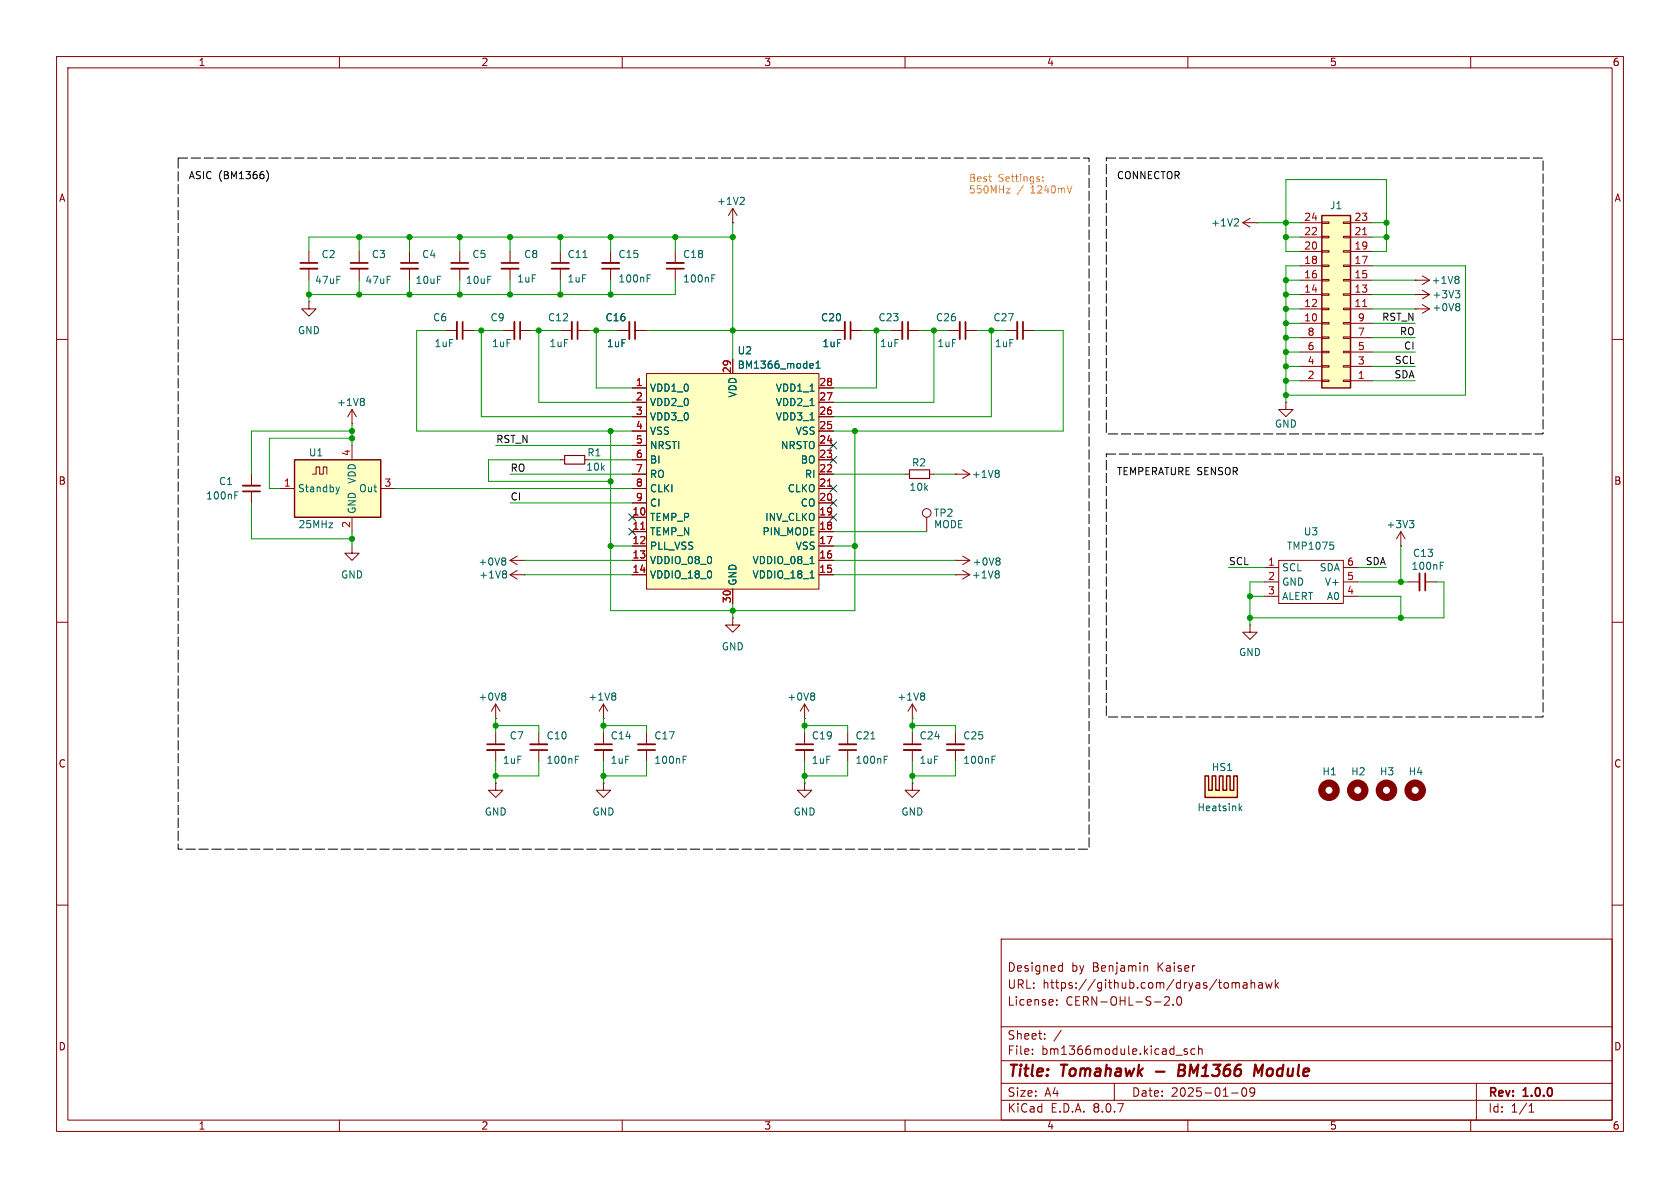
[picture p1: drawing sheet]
<svg xmlns="http://www.w3.org/2000/svg" width="297mm" height="210mm" viewBox="0 0 297 210" stroke-linecap="round" stroke-linejoin="round" font-family="sans-serif">
<g fill="none" stroke="#840000" stroke-width=".18">
<path d="M10 10h277v190h-277zM12 12h273v186h-273zM60 10v2M110 10v2M160 10v2M210 10v2M260 10v2M219.7 39.4h2.5M219.7 39.4l1.3 .7M221 38.6l-1.3 .8M222.2 39.4h.1M99.1 58.4h2"/>
<path d="M99.1 44.5v2M99.1 47.5v2M102.1 58.4h2M10 60h2M285 60h2M168.9 99.1h.1M168.9 99.1h2.5M170.2 98.3l1.2 .8M171.4 99.1l-1.2 .7M10 110h2M129.5 109.2v1.3h1.3l-1.3 1.3-1.2-1.3h1.2M129.5 109.2h.1"/>
<path d="M168.9 101.6h.1M168.9 101.6h2.5M170.2 100.8l1.2 .8M171.4 101.6l-1.2 .8M285 110h2M95.2 129.5v2.1M95.2 132.6v2M106.7 127h.1M106.7 124.5l.7 1.2M106.7 124.5v2.5M106.7 129.5v2.1M106.7 132.6v2"/>
<path d="M106.7 124.5l-.8 1.2M142.2 138.4v1.3h1.3l-1.3 1.3-1.2-1.3h1.2M142.2 138.4h.1M142.2 127h.1M142.2 124.5v2.5M142.2 129.5v2.1M142.2 132.6v2M142.2 124.5l-.7 1.2M142.2 124.5l.8 1.2M149.9 129.5v2.1M149.9 132.6v2M161.3 127h.1"/>
<path d="M161.3 138.4v1.3h1.3l-1.3 1.3-1.3-1.3h1.3M161.3 138.4h.1M161.3 124.5l.8 1.2M161.3 124.5v2.5M161.3 129.5v2.1M161.3 132.6v2M161.3 124.5l-.8 1.2M168.9 129.5v2.1M168.9 132.6v2M10 160h2M177 166h108v32h-108zM186.8 177.6v.1"/>
<path d="M186.8 176.8v.1M187.4 170.7l.4 .1M187.8 170.2v1.5M187.8 171.6l-.4 .1M202.5 170.7h.2l.2 .2v.8M205.9 176.3l.6-.1 .2 .1v.3l-.9 1.1h.9M207.4 177.6v.1M208.2 176.3l.2-.1a.81 .81 0 0 1 .6 .6 .81 .81 0 0 1-.3 .8l-.2 .1a.81 .81 0 0 1-.3-1.4zM217.8 173.7v1M217.8 173.8l.4-.1 .3 .2M218.5 173.9l.2-.2 .3 .1 .1 .9M218.5 173.9v.8"/>
<path d="M219.8 173.8h.6l.1 .9M220.5 174.1h-.5a.29 .29 0 0 0-.3 .3 .29 .29 0 0 0 .3 .3l.5-.1M221.2 173.8l.2-.1 .3 .1 .1 .9M221.2 173.2v1.5M222.5 173.8h.6l.1 .9M223.2 174.1h-.5a.29 .29 0 0 0-.2 .3 .29 .29 0 0 0 .2 .3l.5-.1M223.7 173.7l.3 1 .3-.7 .3 .7 .3-1M225.5 173.2v1.5M225.6 174.1l.4 .6M226 173.7l-.5 .6M285 160h2M60 198v2"/>
<path d="M110 198v2M160 198v2M177 194.5h108M177 191.5h108M177 187.5h108M177 181.5h108M182.5 186.3v.1M182.5 185.5v.1M184.7 183.6v.1M184.7 182.8v.1M187.6 182.1l-1.3 2M197 191.5v3"/>
<path d="M207.9 186.5h1.1M209.9 185.5l-.4-.1-.2 .2 .1 .2 .5 .2v.3h-.6M210 198v2M211.2 185.5l-.4-.1-.3 .3v.4l.2 .2h.5M211.9 185.5l.2-.1 .4 .1v.9M211.9 184.9v1.5M217.7 193.2h1.2M219.7 192.4l.2-.1a.81 .81 0 0 1 .6 .6 .81 .81 0 0 1-.3 .8l-.2 .1a.81 .81 0 0 1-.3-1.4zM221.8 192.9l-.3 .3h-.3l-.2-.3 .1-.5 .4-.1 .2 .1a.99 .99 0 0 1-.3 1.4h-.3M260 198v2M261 191.5v6.5M270.3 196.6h.9"/>
<path d="M270.3 195.5l.4-.4v1.5"/>
</g>
<path d="M204.3 189.4h1.6M208.4 189.2h.7M209.1 189.2l.2 .1M209.2 188.2h-.7l-.2 2 .9-.1M209.3 189.1l-.2 .1M221.7 190.2l.2-2 .5 1.4 .9-1.4-.3 2" fill="none" stroke="#840000" stroke-width=".4"/>
<path d="M97.5 47.5h3.1M101.1 56.9v3M93.7 131.6h3.1M105.2 132.6h3M140.7 132.6h3.1M148.3 131.6h3.1M159.8 132.6h3M167.4 131.6h3" fill="none" stroke="#840000" stroke-width=".33"/>
<path d="M97.5 46.5h3.1M102.1 56.9v3M93.7 132.6h3.1M105.2 131.6h3M140.7 131.6h3.1M148.3 132.6h3.1M159.8 131.6h3M167.4 132.6h3" fill="none" stroke="#840000" stroke-width=".3"/>
<g fill="none" stroke="#006464" stroke-width=".18">
<path d="M218.7 38.7l.3 .2-.1 .3-.7 .7h.8M103.1 45.5h.7M176.6 98.6l.2 .3-.2 .3 .2 .2v.3l-.2 .2M176.4 100.9l.3 .3-.3 .3 .3 .2v.2l-.3 .3M101.7 134.3h.4M101.7 133.7h.6M108.6 122.5l.3 .2-.3 .3 .3 .3v.2l-.3 .3M143.8 122.5l.2 .2-.2 .3 .2 .3v.2l-.2 .3M154 130.6h.7M156.3 134.3h.4M156.3 133.7h.6M163.2 122.5l.3 .2-.3 .3 .3 .3v.2l-.3 .3"/>
<path d="M175.4 134.3h.4M175.4 133.7h.6"/>
</g>
<path d="M233.7 38.1h5.1v30.5h-5.1z" fill="#ffffc2"/>
<g fill="none" stroke="#840000" stroke-width=".18">
<path d="M229.9 39.4h3.8M233.7 39.2h1.2v.3h-1.2zM237.5 39.2h1.3v.3h-1.3zM238.8 39.4h3.8M81.3 44.5v2M81.3 47.5v2M90.2 44.5v2M90.2 47.5v2M147.3 58.4h2.1M150.4 58.4h2M157.5 58.4h2M160.5 58.4h2.1"/>
<path d="M167.6 58.4h2.1M170.7 58.4h2M177.8 58.4h2M180.8 58.4h2.1M229.9 57.2h3.8M229.9 54.6h3.8M229.9 52.1h3.8M229.9 49.5h3.8M229.9 47h3.8M229.9 44.5h3.8M229.9 41.9h3.8M229.9 59.7h3.8"/>
<path d="M233.7 41.8h1.2v.2h-1.2zM233.7 44.3h1.2v.3h-1.2zM233.7 46.9h1.2v.2h-1.2zM233.7 49.4h1.2v.3h-1.2zM233.7 51.9h1.2v.3h-1.2zM233.7 54.5h1.2v.2h-1.2zM233.7 57h1.2v.3h-1.2zM233.7 59.6h1.2v.2h-1.2zM237.5 41.8h1.3v.2h-1.3zM237.5 44.3h1.3v.3h-1.3zM237.5 46.9h1.3v.2h-1.3zM237.5 49.4h1.3v.3h-1.3z"/>
<path d="M237.5 51.9h1.3v.3h-1.3zM237.5 54.5h1.3v.2h-1.3zM237.5 57h1.3v.3h-1.3zM237.5 59.6h1.3v.2h-1.3zM238.8 57.2h3.8M238.8 54.6h3.8M238.8 52.1h3.8M238.8 49.5h3.8M238.8 47h3.8M238.8 44.5h3.8M238.8 41.9h3.8M238.8 59.7h3.8"/>
<path d="M250.2 49.5h.1M250.2 52.1h.1M250.2 54.6h.1M250.2 54.6h2.5M250.2 52.1h2.5M250.2 49.5h2.5M251.5 48.8l1.2 .7M251.5 51.3l1.2 .8M251.5 53.8l1.2 .8M252.7 49.5l-1.2 .8M252.7 52.1l-1.2 .7M252.7 54.6l-1.2 .8"/>
<path d="M227.3 71.1v1.3h1.3l-1.3 1.3-1.2-1.3h1.2M227.3 71.1h.1M229.9 67.3h3.8M229.9 64.8h3.8M229.9 62.2h3.8M233.7 62.1h1.2v.3h-1.2zM233.7 64.6h1.2v.3h-1.2zM233.7 67.2h1.2v.2h-1.2zM237.5 62.1h1.3v.3h-1.3zM237.5 64.6h1.3v.3h-1.3zM237.5 67.2h1.3v.2h-1.3zM238.8 67.3h3.8"/>
<path d="M238.8 64.8h3.8M238.8 62.2h3.8M87.6 129.5v2.1M87.6 132.6v2"/>
</g>
<path d="M233.7 38.1h5.1v30.5h-5.1z" fill="none" stroke="#840000" stroke-width=".25"/>
<path d="M240.9 54.2h.7M240.9 41.5h.7" fill="none" stroke="#a90000" stroke-width=".18"/>
<path d="M257.3 51.4h.8l-.4 .5M257.7 48.8l.2 .3-.2 .3 .2 .2v.3l-.2 .2M257.8 51.9l.3 .2v.3l-.3 .2M257.8 53.7l.3 .2-.3 .3 .3 .3v.2l-.3 .2" fill="none" stroke="#006464" stroke-width=".18"/>
<path d="M79.8 47.5h3M88.6 47.5h3.1M149.4 56.9v3M159.5 56.9v3M169.7 56.9v3M179.8 56.9v3M86.1 132.6h3.1" fill="none" stroke="#840000" stroke-width=".33"/>
<path d="M79.8 46.5h3M88.6 46.5h3.1M150.4 56.9v3M160.5 56.9v3M170.7 56.9v3M180.8 56.9v3M86.1 131.6h3.1" fill="none" stroke="#840000" stroke-width=".3"/>
<path d="M114.3 66h30.5v38.1h-30.5z" fill="#ffffc2"/>
<g fill="none" stroke="#840000" stroke-width=".18">
<path d="M107.9 44.5v2M107.9 47.5v2M119.4 44.5v2M119.4 47.5v2M111.8 68.6h2.5M111.8 71.1h2.5M111.8 78.7h2.5M111.8 76.2h2.5M111.8 73.7h2.5M114.3 66h30.5v38.1h-30.5zM129.5 63.5v2.5M144.8 68.6h2.5"/>
<path d="M144.8 71.1h2.5M144.8 78.7h2.5M144.8 76.2h2.5M144.8 73.7h2.5M44.4 83.8v2.1M44.4 86.9v2M62.2 96.5v1.3h1.3l-1.3 1.3-1.2-1.3h1.2M99.1 81.3h.7M111.8 91.4h2.5M111.8 94h2.5M111.8 96.5h2.5M111.8 99.1h2.5"/>
<path d="M111.8 88.9h2.5M111.8 86.4h2.5M111.8 83.8h2.5M111.8 81.3h2.5M144.8 91.4h2.5M144.8 94h2.5M144.8 96.5h2.5M144.8 99.1h2.5M144.8 88.9h2.5M144.8 86.4h2.5M144.8 83.8h2.5M144.8 81.3h2.5"/>
<path d="M111.8 101.6h2.5M129.5 104.1v2.6M144.8 101.6h2.5M87.6 138.4v1.3h1.3l-1.3 1.3-1.2-1.3h1.2M87.6 138.4h.1M106.7 138.4v1.3h1.2l-1.2 1.3-1.3-1.3h1.3M106.7 138.4h.1"/>
</g>
<path d="M113.3 93.6h.7M146.3 85.9h.7" fill="none" stroke="#a90000" stroke-width=".18"/>
<path d="M114.4 49.2h.4M114.4 48.6h.6M125.8 49.2h.5M125.8 48.6h.6M143.4 64.2l.3 .1 .1 .3-.6 .1M143.7 65l-.3 .1M144.3 65.1h.7M144.3 64.2l.3-.4v1.3M41.5 87.5h.4M41.5 86.9h.6M143.2 99.6h.7M143.2 102.2h.7" fill="none" stroke="#006464" stroke-width=".18"/>
<path d="M106.4 46.5h3.1M117.9 46.5h3M42.9 85.9h3.1" fill="none" stroke="#840000" stroke-width=".33"/>
<path d="M106.4 47.5h3.1M117.9 47.5h3M42.9 86.9h3.1" fill="none" stroke="#840000" stroke-width=".3"/>
<path d="M99.8 80.5h3.6v1.5h-3.6z" fill="none" stroke="#840000" stroke-width=".2"/>
<path d="M52.1 81.3h15.2v10.1h-15.2z" fill="#ffffc2"/>
<path d="M52.1 81.3h15.2v10.1h-15.2z" fill="none" stroke="#840000" stroke-width=".25"/>
<g fill="none" stroke="#840000" stroke-width=".18">
<path d="M129.5 39.4h.1M129.5 36.8l-.7 1.3M129.5 36.8v2.6M129.5 36.8l.8 1.3M54.6 53.3v1.3h1.3l-1.3 1.3-1.3-1.3h1.3M54.6 53.3h.1M54.6 44.5v2M54.6 47.5v2M63.5 44.5v2M63.5 47.5v2M72.4 44.5v2M72.4 47.5v2"/>
<path d="M78.7 58.4h2.1M81.8 58.4h2M88.9 58.4h2M91.9 58.4h2.1M109.2 58.4h2.1M112.3 58.4h2M62.2 74.9h.1M62.2 72.4v2.5M62.2 78.7v2.6M62.2 72.4l.8 1.3M62.2 72.4l-.7 1.3M49.5 86.4h2.6"/>
<path d="M55.2 83.8h.7v-1.2h.6v1.2h.6v-1.2h.7v1.2M62.2 91.4v2.6M67.3 86.4h2.5M90.2 99.1l1.2 .7M90.2 99.1h2.5M91.4 98.3l-1.2 .8M92.7 99.1h.1M160 83.8h.8M164.3 83.8h.8M90.2 101.6h2.5M90.2 101.6l1.2 .8M91.4 100.8l-1.2 .8"/>
<path d="M92.7 101.6h.1M248.9 102.9h2.1M252 102.9h2M87.6 127h.1M87.6 124.5l-.7 1.2M87.6 124.5v2.5M87.6 124.5l.8 1.2M114.3 129.5v2.1M114.3 132.6v2"/>
</g>
<path d="M131.3 34.9l.3 .2-.1 .3-.7 .7h.8M64.2 70.4l.2 .3-.2 .3 .2 .2v.3l-.2 .2M59.4 86.1l.3 .8M59.7 86.9l-.1 .3M60 86.1l-.3 .8M89.2 98.6l.2 .3-.2 .3 .2 .2v.3l-.2 .2M254.6 100h.4M254.6 99.4h.6M89.3 100.9l.3 .3-.3 .3 .3 .2v.2l-.3 .3M89.2 122.5l.2 .2-.2 .3 .2 .3v.2l-.2 .3M120.8 134.3h.4M120.8 133.7h.6" fill="none" stroke="#006464" stroke-width=".18"/>
<g fill="none" stroke="#840000" stroke-width="1.3">
<circle cx="234.9" cy="139.7" r="1.27"/>
<circle cx="240" cy="139.7" r="1.27"/>
<circle cx="245.1" cy="139.7" r="1.27"/>
<circle cx="250.2" cy="139.7" r="1.27"/>
</g>
<path d="M53.1 47.5h3M62 47.5h3M70.9 47.5h3M80.8 56.9v3M90.9 56.9v3M111.3 56.9v3M251 101.3v3.1M112.8 131.6h3" fill="none" stroke="#840000" stroke-width=".33"/>
<path d="M53.1 46.5h3M62 46.5h3M70.9 46.5h3M81.8 56.9v3M91.9 56.9v3M112.3 56.9v3M252 101.3v3.1M112.8 132.6h3" fill="none" stroke="#840000" stroke-width=".3"/>
<path d="M160.8 83.1h3.5v1.5h-3.5z" fill="none" stroke="#840000" stroke-width=".2"/>
<g fill="#ffffc2">
<path d="M213 137.2h.7v2.5h.6v-2.5h.6v2.5h.7l-.7 1.3h-1.9z"/>
<path d="M215.6 137.2h.6v2.5h.6v-2.5h.7v2.5h.6v-2.5h.6v3.8h-3.8l.7-1.3z"/>
</g>
<path d="M213 137.2h.7v2.5h.6v-2.5h.6v2.5h.7v-2.5h.6v2.5h.6v-2.5h.7v2.5h.6v-2.5h.6v3.8h-5.7z" fill="none" stroke="#840000" stroke-width=".25"/>
<g fill="none" stroke="#006464" stroke-width=".18">
<path d="M143.4 64.2l.3 .1 .1 .3-.6 .1M143.7 65l-.3 .1M144.3 65.1h.7M144.3 64.2l.3-.4v1.3M143.2 99.6h.7M176.4 83.1l.3 .3-.3 .3 .3 .2v.3l-.3 .2M235.1 95.8h.6M235.6 96.3l.2 .3v.3l-.2 .2M249.2 92h.7l-.4 .5M249.7 92.5l.2 .2v.3l-.2 .3M143.2 102.2h.7M219.2 142.8l.4 .5"/>
<path d="M219.6 142.5l-.5 .5"/>
</g>
<g fill="none" stroke="#840000" stroke-width=".18">
<path d="M109.2 58.4h2.1M112.3 58.4h2M147.3 58.4h2.1M150.4 58.4h2M111.8 68.6h2.5M111.8 71.1h2.5M111.8 78.7h2.5M111.8 76.2h2.5M111.8 73.7h2.5M129.5 63.5v2.5M144.8 68.6h2.5M144.8 71.1h2.5"/>
<path d="M144.8 78.7h2.5M144.8 76.2h2.5M144.8 73.7h2.5M111.8 83.8h2.5M111.8 91.4h2.5M111.8 94h2.5M111.8 96.5h2.5M111.8 99.1h2.5M111.8 88.9h2.5M111.8 86.4h2.5M111.8 81.3h2.5M144.8 83.8h2.5"/>
<path d="M144.8 91.4h2.5M144.8 94h2.5M144.8 96.5h2.5M144.8 99.1h2.5M144.8 88.9h2.5M144.8 86.4h2.5M144.8 81.3h2.5M163.8 91.4v2.6M168.9 83.8h.1M168.9 83.8h2.5M170.2 83.1l1.2 .7M171.4 83.8l-1.2 .8"/>
<path d="M226.1 99.1h11.4v7.6h-11.4zM247.6 96.5h.1M247.6 94l-.7 1.3M247.6 94v2.5M247.6 94l.8 1.3M111.8 101.6h2.5M129.5 104.1v2.6M144.8 101.6h2.5M221 110.5v1.3h1.2l-1.2 1.2-1.3-1.2h1.3M221 110.5h.1M223.5 100.3h2.6M223.5 102.9h2.6"/>
<path d="M223.5 105.4h2.6M237.5 100.3h2.5M237.5 102.9h2.5M237.5 105.4h2.5"/>
<circle cx="163.8" cy="90.7" r=".76"/>
</g>
<path d="M178.6 33.3l-.7 .8h.7M184.4 32v.1M184.4 31.3v.1M189.5 32.8l-.4 1.3" fill="none" stroke="#f90" stroke-width=".18"/>
<path d="M47.1 30.1a1.46 1.46 0 0 1 0 2" fill="none" stroke="#050505" stroke-width=".18"/>
<path d="M31.5 27.9h161v122.2h-161zM195.6 27.9h77.2v48.8h-77.2zM195.6 80.3h77.2v46.4h-77.2z" fill="none" stroke="#000" stroke-width=".18" stroke-dasharray="1.7 .6"/>
<g fill="none" stroke="#009600" stroke-width=".18">
<path d="M129.5 39.4v24.1M222.2 39.4h7.7M242.6 39.4h2.5M54.6 49.5v3.8M63.5 41.9v2.6M63.5 49.5v2.6M72.4 41.9v2.6M72.4 49.5v2.6M78.7 58.4h-5v17.8h38.1M81.3 41.9v2.6M81.3 49.5v2.6M83.8 58.4h5.1"/>
<path d="M85.1 58.4v15.3h26.7M90.2 41.9v2.6M90.2 49.5v2.6M94 58.4h5.1M95.2 58.4v12.7h16.6M99.1 41.9v2.6M99.1 49.5v2.6M104.1 58.4h5.1M105.4 58.4v10.2h6.4M107.9 41.9v2.6M107.9 49.5v2.6M114.3 58.4h33"/>
<path d="M119.4 49.5v2.6h-64.8M119.4 41.9v2.6M129.5 41.9h-74.9v2.6M152.4 58.4h5.1M154.9 58.4v10.2h-7.6M162.6 58.4h5M165.1 58.4v12.7h-17.8M172.7 58.4h5.1M175.3 58.4v15.3h-28M182.9 58.4h5.1v17.8h-40.7M227.3 41.9h2.6M227.3 52.1h2.6"/>
<path d="M227.3 59.7h2.6M227.3 49.5h2.6M227.3 54.6h2.6M227.3 57.2h2.6M229.9 44.5h-2.6v-12.7h17.8v12.7h-2.5M229.9 47h-2.6v24.1M242.6 41.9h2.5M242.6 52.1h7.6M242.6 59.7h7.6M242.6 49.5h7.6M242.6 47h16.5v22.9h-31.8M242.6 54.6h7.6"/>
<path d="M242.6 57.2h7.6M62.2 74.9v3.8M62.2 76.2h-17.8v7.6M62.2 77.5h-14.6v8.9h1.9M87.6 78.7h24.2M107.9 76.2v31.8h43.2v-31.8M227.3 67.3h2.6M227.3 64.8h2.6M227.3 62.2h2.6M242.6 67.3h7.6M242.6 64.8h7.6M242.6 62.2h7.6"/>
<path d="M44.4 88.9v6.4h17.8M62.2 94v2.5M69.8 86.4h42M90.2 88.9h21.6M90.2 83.8h21.6M92.7 99.1h19.1M99.1 81.3h-12.7v3.8h21.5M104.1 81.3h7.7M107.9 96.5h3.9M147.3 99.1h21.6M147.3 96.5h3.8M147.3 83.8h12.7"/>
<path d="M147.3 94h16.5M165.1 83.8h3.8M247.6 96.5v6.4M92.7 101.6h19.1M129.5 106.7v2.5M147.3 101.6h21.6M217.2 100.3h6.3M221 105.4h2.5M223.5 102.9h-2.5v7.6M240 105.4h7.6v3.8M240 100.3h5.1M240 102.9h8.9"/>
<path d="M254 102.9h1.3v6.3h-34.3M87.6 127v2.5M87.6 134.6v3.8M87.6 128.3h7.6v1.2M95.2 134.6v2.6h-7.6M106.7 127v2.5M106.7 134.6v3.8M106.7 128.3h7.6v1.2M114.3 134.6v2.6h-7.6M142.2 128.3h7.7v1.2M142.2 127v2.5M142.2 134.6v3.8"/>
<path d="M149.9 134.6v2.6h-7.7M161.3 128.3h7.6v1.2M161.3 127v2.5M161.3 134.6v3.8M168.9 134.6v2.6h-7.6"/>
</g>
<g fill="none" stroke="#000084" stroke-width=".18">
<path d="M146.7 78.1l1.2 1.2M147.9 78.1l-1.2 1.2M111.2 93.4l1.2 1.2M111.2 90.8l1.2 1.2M112.4 93.4l-1.2 1.2M112.4 90.8l-1.2 1.2M146.7 90.8l1.2 1.2M146.7 85.8l1.2 1.2M146.7 88.3l1.2 1.2M146.7 80.7l1.2 1.2M147.9 90.8l-1.2 1.2M147.9 85.8l-1.2 1.2"/>
<path d="M147.9 88.3l-1.2 1.2M147.9 80.7l-1.2 1.2"/>
</g>
<path d="M113.3 93.6h.7M146.3 85.9h.7" fill="none" stroke="#a90000" stroke-width=".18"/>
<g fill="#009600" stroke="#009600" stroke-width=".18">
<circle cx="221" cy="109.2" r=".46"/>
<circle cx="227.3" cy="67.3" r=".46"/>
<circle cx="227.3" cy="69.9" r=".46"/>
<circle cx="247.6" cy="102.9" r=".46"/>
<circle cx="247.6" cy="109.2" r=".46"/>
<circle cx="221" cy="105.4" r=".46"/>
<circle cx="119.4" cy="41.9" r=".46"/>
<circle cx="129.5" cy="41.9" r=".46"/>
<circle cx="227.3" cy="41.9" r=".46"/>
<circle cx="227.3" cy="39.4" r=".46"/>
<circle cx="227.3" cy="49.5" r=".46"/>
<circle cx="227.3" cy="59.7" r=".46"/>
<circle cx="227.3" cy="62.2" r=".46"/>
<circle cx="227.3" cy="64.8" r=".46"/>
<circle cx="175.3" cy="58.4" r=".46"/>
<circle cx="165.1" cy="58.4" r=".46"/>
<circle cx="129.5" cy="58.4" r=".46"/>
<circle cx="227.3" cy="54.6" r=".46"/>
<circle cx="227.3" cy="57.2" r=".46"/>
<circle cx="245.1" cy="39.4" r=".46"/>
<circle cx="245.1" cy="41.9" r=".46"/>
<circle cx="227.3" cy="52.1" r=".46"/>
<circle cx="161.3" cy="137.2" r=".46"/>
<circle cx="142.2" cy="128.3" r=".46"/>
<circle cx="129.5" cy="108" r=".46"/>
<circle cx="161.3" cy="128.3" r=".46"/>
<circle cx="142.2" cy="137.2" r=".46"/>
<circle cx="107.9" cy="41.9" r=".46"/>
<circle cx="99.1" cy="41.9" r=".46"/>
<circle cx="95.2" cy="58.4" r=".46"/>
<circle cx="99.1" cy="52.1" r=".46"/>
<circle cx="107.9" cy="52.1" r=".46"/>
<circle cx="105.4" cy="58.4" r=".46"/>
<circle cx="107.9" cy="96.5" r=".46"/>
<circle cx="107.9" cy="85.1" r=".46"/>
<circle cx="151.1" cy="96.5" r=".46"/>
<circle cx="151.1" cy="76.2" r=".46"/>
<circle cx="154.9" cy="58.4" r=".46"/>
<circle cx="107.9" cy="76.2" r=".46"/>
<circle cx="106.7" cy="137.2" r=".46"/>
<circle cx="87.6" cy="137.2" r=".46"/>
<circle cx="87.6" cy="128.3" r=".46"/>
<circle cx="106.7" cy="128.3" r=".46"/>
<circle cx="72.4" cy="52.1" r=".46"/>
<circle cx="72.4" cy="41.9" r=".46"/>
<circle cx="63.5" cy="41.9" r=".46"/>
<circle cx="62.2" cy="95.3" r=".46"/>
<circle cx="54.6" cy="52.1" r=".46"/>
<circle cx="63.5" cy="52.1" r=".46"/>
<circle cx="62.2" cy="76.2" r=".46"/>
<circle cx="62.2" cy="77.5" r=".46"/>
<circle cx="90.2" cy="52.1" r=".46"/>
<circle cx="90.2" cy="41.9" r=".46"/>
<circle cx="85.1" cy="58.4" r=".46"/>
<circle cx="81.3" cy="41.9" r=".46"/>
<circle cx="81.3" cy="52.1" r=".46"/>
</g>
<g font-size="2.8" fill="#840000">
<text x="178" y="190.9">Title:</text>
<text x="187.7" y="190.9">Tomahawk</text>
<text x="209.9" y="190.9">BM1366</text>
<text x="224.2" y="190.9">Module</text>
</g>
<g font-size="2.1" fill="#840000">
<text x="178" y="172">Designed</text>
<text x="189.4" y="172">by</text>
<text x="193.2" y="172">Benjamin</text>
<text x="204.8" y="172">Kaiser</text>
<text x="178" y="178">License:</text>
<text x="178" y="175">URL:</text>
<text x="184.3" y="175">https://github.com/dryas/tomahawk</text>
<text x="188.4" y="178">CERN-OHL-S-2.0</text>
<text x="178" y="184">Sheet:</text>
<text x="178" y="186.7">File:</text>
<text x="184.1" y="186.7">bm1366module.kicad_sch</text>
<text x="178" y="196.9">KiCad</text>
<text x="178" y="194.1">Size:</text>
<text x="184.7" y="194.1">A4</text>
<text x="185.7" y="196.9">E.D.A.</text>
<text x="193.3" y="196.9">8.0.7</text>
<text x="200" y="194.1">Date:</text>
<text x="207" y="194.1">2025-01-09</text>
<text x="263" y="194.3">Rev:</text>
<text x="263" y="196.9">Id:</text>
<text x="267.1" y="196.9">1/1</text>
<text x="269.4" y="194.3">1.0.0</text>
</g>
<g font-size="1.8" fill="#840000">
<text x="35" y="11.9">1</text>
<text x="85" y="11.9">2</text>
<text x="135" y="11.9">3</text>
<text x="185" y="11.9">4</text>
<text x="235" y="11.9">5</text>
<text x="285" y="11.9">6</text>
<text x="10.3" y="35.9">A</text>
<text x="285.3" y="35.9">A</text>
<text x="10.3" y="85.9">B</text>
<text x="285.3" y="85.9">B</text>
<text x="10.3" y="135.9">C</text>
<text x="285.3" y="135.9">C</text>
<text x="10.3" y="185.9">D</text>
<text x="285.3" y="185.9">D</text>
<text x="35" y="199.9">1</text>
<text x="85" y="199.9">2</text>
<text x="135" y="199.9">3</text>
<text x="185" y="199.9">4</text>
<text x="235" y="199.9">5</text>
<text x="285" y="199.9">6</text>
</g>
<g font-size="1.8" fill="#050505">
<text x="33.3" y="31.8">ASIC (BM1366)</text>
<text x="197.4" y="31.8">CONNECTOR</text>
<text x="197.4" y="84.1">TEMPERATURE SENSOR</text>
</g>
<g font-size="1.8" fill="#f90">
<text x="171.2" y="32.4">Best</text>
<text x="171.2" y="34.4">550MHz</text>
<text x="176.5" y="32.4">Settings:</text>
<text x="179.8" y="34.4">/</text>
<text x="182.3" y="34.4">1240mV</text>
</g>
<g font-size="1.8" fill="#006464">
<text x="126.6" y="36.4">+1V2</text>
<text x="214" y="40.2">+1V2</text>
<text x="235" y="37.2">J1</text>
<text x="56.7" y="45.8">C2</text>
<text x="65.6" y="45.8">C3</text>
<text x="74.5" y="45.8">C4</text>
<text x="83.4" y="45.8">C5</text>
<text x="92.6" y="45.8">C8</text>
<text x="100.2" y="45.8">C11</text>
<text x="109.2" y="45.8">C15</text>
<text x="120.7" y="45.8">C18</text>
<text x="55.6" y="50.4">47uF</text>
<text x="64.5" y="50.4">47uF</text>
<text x="73.4" y="50.4">10uF</text>
<text x="82.3" y="50.4">10uF</text>
<text x="91.3" y="50.1">1uF</text>
<text x="100.2" y="50.1">1uF</text>
<text x="109.2" y="50.1">100nF</text>
<text x="120.7" y="50.1">100nF</text>
<text x="253" y="50.4">+1V8</text>
<text x="253.1" y="52.9">+3V3</text>
<text x="52.6" y="59.3">GND</text>
<text x="76.5" y="57">C6</text>
<text x="86.6" y="57">C9</text>
<text x="96.8" y="57">C12</text>
<text x="106.9" y="57">C16</text>
<text x="145" y="57">C20</text>
<text x="155.2" y="57">C23</text>
<text x="165.4" y="57">C26</text>
<text x="175.5" y="57">C27</text>
<text x="253.1" y="55.2">+0V8</text>
<text x="76.7" y="61.6">1uF</text>
<text x="86.9" y="61.6">1uF</text>
<text x="97" y="61.6">1uF</text>
<text x="107.2" y="61.6">1uF</text>
<text x="130.3" y="62.8">U2</text>
<text x="130.3" y="65.4">BM1366_mode1</text>
<text x="145.3" y="61.6">1uF</text>
<text x="155.5" y="61.6">1uF</text>
<text x="165.6" y="61.6">1uF</text>
<text x="175.8" y="61.6">1uF</text>
<text x="59.5" y="72">+1V8</text>
<text x="114.8" y="69.4">VDD1_0</text>
<text x="114.8" y="72">VDD2_0</text>
<text x="130.4" y="70.4" transform="rotate(-90 130.4 70.4)">VDD</text>
<text x="137.1" y="72">VDD2_1</text>
<text x="137.1" y="69.4">VDD1_1</text>
<text x="114.8" y="74.5">VDD3_0</text>
<text x="114.8" y="77.1">VSS</text>
<text x="137.1" y="74.5">VDD3_1</text>
<text x="140.6" y="77.1">VSS</text>
<text x="225.3" y="75.8">GND</text>
<text x="54.5" y="80.9">U1</text>
<text x="103.5" y="83.4">10k</text>
<text x="103.7" y="80.9">R1</text>
<text x="114.8" y="79.6">NRSTI</text>
<text x="114.8" y="82.1">BI</text>
<text x="138" y="79.6">NRSTO</text>
<text x="141.5" y="82.1">BO</text>
<text x="161.1" y="82.7">R2</text>
<text x="36.3" y="88.5">100nF</text>
<text x="38.6" y="86">C1</text>
<text x="52.6" y="87.2">Standby</text>
<text x="63.1" y="85.6" transform="rotate(-90 63.1 85.6)">VDD</text>
<text x="63.4" y="87.2">Out</text>
<text x="114.8" y="84.7">RO</text>
<text x="114.8" y="87.2">CLKI</text>
<text x="114.8" y="89.8">CI</text>
<text x="139.2" y="87.2">CLKO</text>
<text x="141.5" y="89.8">CO</text>
<text x="142.2" y="84.7">RI</text>
<text x="160.7" y="87">10k</text>
<text x="171.7" y="84.7">+1V8</text>
<text x="52.7" y="93.6">25MHz</text>
<text x="63.1" y="90.9" transform="rotate(-90 63.1 90.9)">GND</text>
<text x="114.8" y="92.3">TEMP_P</text>
<text x="114.8" y="94.8">TEMP_N</text>
<text x="134.7" y="94.8">PIN_MODE</text>
<text x="135.2" y="92.3">INV_CLKO</text>
<text x="165" y="91.5">TP2</text>
<text x="165" y="93.6">MODE</text>
<text x="230.4" y="94.8">U3</text>
<text x="245" y="93.6">+3V3</text>
<text x="84.5" y="100.2">+0V8</text>
<text x="114.8" y="97.4">PLL_VSS</text>
<text x="114.8" y="99.9">VDDIO_08_0</text>
<text x="132.9" y="99.9">VDDIO_08_1</text>
<text x="140.6" y="97.4">VSS</text>
<text x="171.9" y="100.2">+0V8</text>
<text x="226.6" y="101.2">SCL</text>
<text x="227.4" y="97.4">TMP1075</text>
<text x="233.2" y="101.2">SDA</text>
<text x="249.4" y="100.9">100nF</text>
<text x="249.7" y="98.7">C13</text>
<text x="60.2" y="102.5">GND</text>
<text x="84.6" y="102.5">+1V8</text>
<text x="114.8" y="102.5">VDDIO_18_0</text>
<text x="130.4" y="103.6" transform="rotate(-90 130.4 103.6)">GND</text>
<text x="132.9" y="102.5">VDDIO_18_1</text>
<text x="171.7" y="102.5">+1V8</text>
<text x="226.6" y="103.7">GND</text>
<text x="226.6" y="106.3">ALERT</text>
<text x="234.1" y="103.7">V+</text>
<text x="234.5" y="106.3">A0</text>
<text x="127.5" y="115.2">GND</text>
<text x="218.9" y="116.2">GND</text>
<text x="84.5" y="124.1">+0V8</text>
<text x="103.9" y="124.1">+1V8</text>
<text x="139.1" y="124.1">+0V8</text>
<text x="158.5" y="124.1">+1V8</text>
<text x="90" y="130.9">C7</text>
<text x="96.5" y="130.9">C10</text>
<text x="107.9" y="130.9">C14</text>
<text x="115.6" y="130.9">C17</text>
<text x="143.4" y="130.9">C19</text>
<text x="151.1" y="130.9">C21</text>
<text x="162.5" y="130.9">C24</text>
<text x="170.2" y="130.9">C25</text>
<text x="88.8" y="135.2">1uF</text>
<text x="96.5" y="135.2">100nF</text>
<text x="107.8" y="135.2">1uF</text>
<text x="115.6" y="135.2">100nF</text>
<text x="143.4" y="135.2">1uF</text>
<text x="151.1" y="135.2">100nF</text>
<text x="162.5" y="135.2">1uF</text>
<text x="170.2" y="135.2">100nF</text>
<text x="214.1" y="136.5">HS1</text>
<text x="233.7" y="137.3">H1</text>
<text x="238.8" y="137.3">H2</text>
<text x="243.8" y="137.3">H3</text>
<text x="248.9" y="137.3">H4</text>
<text x="211.6" y="143.6">Heatsink</text>
<text x="85.6" y="144.4">GND</text>
<text x="104.6" y="144.4">GND</text>
<text x="140.2" y="144.4">GND</text>
<text x="159.3" y="144.4">GND</text>
</g>
<g font-size="1.8" fill="#a90000">
<text x="230.5" y="41.7">22</text>
<text x="230.5" y="39.1">24</text>
<text x="239.4" y="41.7">21</text>
<text x="239.4" y="39.1">23</text>
<text x="230.5" y="46.7">18</text>
<text x="230.5" y="44.2">20</text>
<text x="239.4" y="46.7">17</text>
<text x="239.4" y="44.2">19</text>
<text x="230.5" y="51.8">14</text>
<text x="230.5" y="49.3">16</text>
<text x="239.4" y="51.8">13</text>
<text x="239.4" y="49.3">15</text>
<text x="230.5" y="56.9">10</text>
<text x="230.5" y="54.4">12</text>
<text x="231.1" y="59.4">8</text>
<text x="239.4" y="54.4">11</text>
<text x="240" y="59.4">7</text>
<text x="240" y="56.9">9</text>
<text x="231.1" y="64.5">4</text>
<text x="231.1" y="62">6</text>
<text x="240" y="64.5">3</text>
<text x="240" y="62">5</text>
<text x="112.3" y="68.3">1</text>
<text x="112.3" y="70.9">2</text>
<text x="129.3" y="66.1" transform="rotate(-90 129.3 66.1)">29</text>
<text x="144.7" y="70.9">27</text>
<text x="144.7" y="68.3">28</text>
<text x="231.1" y="67.1">2</text>
<text x="240" y="67.1">1</text>
<text x="112.3" y="73.4">3</text>
<text x="112.3" y="75.9">4</text>
<text x="144.7" y="75.9">25</text>
<text x="144.7" y="73.4">26</text>
<text x="62" y="80.7" transform="rotate(-90 62 80.7)">4</text>
<text x="112.3" y="78.5">5</text>
<text x="112.3" y="81">6</text>
<text x="112.3" y="83.6">7</text>
<text x="144.7" y="83.6">22</text>
<text x="144.7" y="81">23</text>
<text x="144.7" y="78.5">24</text>
<text x="50.1" y="86.1">1</text>
<text x="67.9" y="86.1">3</text>
<text x="112.3" y="86.1">8</text>
<text x="112.3" y="88.6">9</text>
<text x="144.7" y="88.6">20</text>
<text x="144.7" y="86.1">21</text>
<text x="62" y="93.4" transform="rotate(-90 62 93.4)">2</text>
<text x="111.7" y="91.2">10</text>
<text x="111.7" y="93.7">11</text>
<text x="144.7" y="93.7">18</text>
<text x="144.7" y="91.2">19</text>
<text x="111.7" y="96.3">12</text>
<text x="111.7" y="98.8">13</text>
<text x="111.7" y="101.3">14</text>
<text x="144.7" y="101.3">15</text>
<text x="144.7" y="98.8">16</text>
<text x="144.7" y="96.3">17</text>
<text x="224.1" y="100.1">1</text>
<text x="238.1" y="100.1">6</text>
<text x="129.3" y="106.7" transform="rotate(-90 129.3 106.7)">30</text>
<text x="224.1" y="102.6">2</text>
<text x="224.1" y="105.2">3</text>
<text x="238.1" y="105.2">4</text>
<text x="238.1" y="102.6">5</text>
</g>
<g font-size="1.8" fill="#0f0f0f">
<text x="244.2" y="56.8">RST_N</text>
<text x="247.4" y="59.3">RO</text>
<text x="246.5" y="64.4">SCL</text>
<text x="248.1" y="61.9">CI</text>
<text x="246.4" y="67">SDA</text>
<text x="87.6" y="78.4">RST_N</text>
<text x="90.2" y="83.5">RO</text>
<text x="90.2" y="88.6">CI</text>
<text x="217.2" y="100">SCL</text>
<text x="241.3" y="100">SDA</text>
</g>
</svg>
